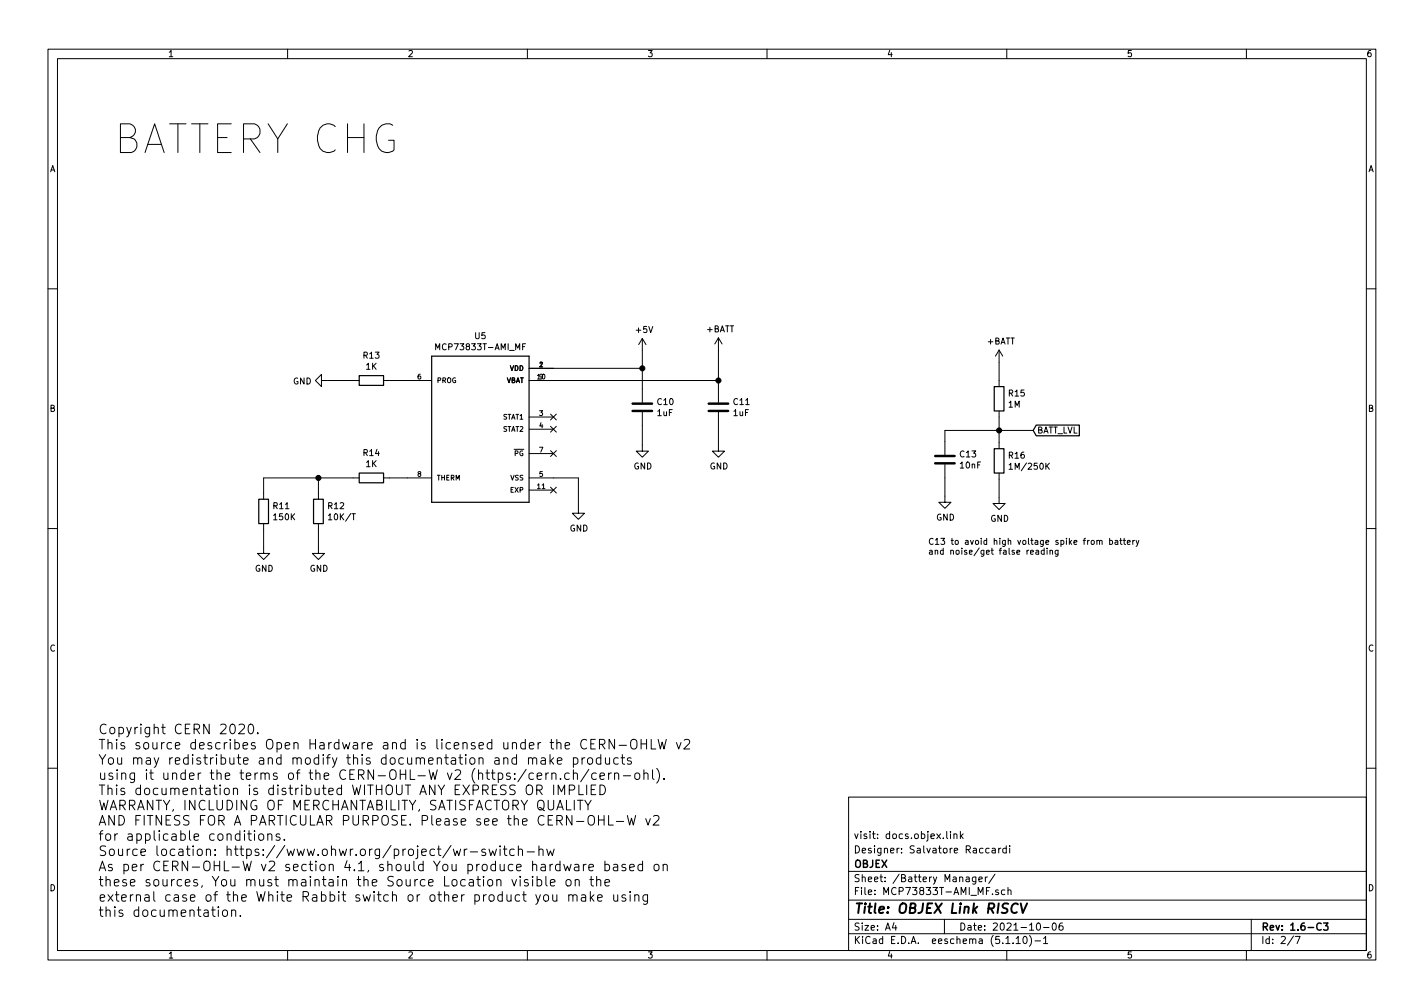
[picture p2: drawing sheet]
<svg xmlns="http://www.w3.org/2000/svg" width="297mm" height="210mm" viewBox="0 0 297 210" stroke-linecap="round" stroke-linejoin="round" font-family="sans-serif">
<g fill="none" stroke="#000" stroke-width=".21">
<path d="M10 10.3h277v189.9h-277zM12 12.2h273v186.1h-273zM60 10.3v1.9M110 10.3v1.9M160 10.3v1.9M210 10.3v1.9M260 10.3v1.9M10 60.2h2M67.1 79.4v-1.3l-1.3 1.3 1.3 1.2v-1.2h7.8M80 79.4h10M90.9 73v-1.3l.4 .9 .4-.9v1.3M109 72.3h.4"/>
<path d="M109.6 71.7h-.6v1.3M110.4 76.8h23.6M110.4 79.4h39.5M134 70.6v13.3M134 70.6l-.8 1.3M134 70.6l.7 1.3M149.9 70.5l-.8 1.2M149.9 70.5v13.4M149.9 70.5l.7 1.2M208.4 73v7.6M208.4 73l-.8 1.3M208.4 73l.8 1.3"/>
<path d="M285 60.2h2M66.4 99.7v4.4M74.9 99.7h-19.9v4.4M80 99.7h10M110.4 99.7h10.2v7.4h1.3l-1.3 1.2-1.2-1.2h1.2M110.4 87h5M110.4 89.5h5M110.4 94.6h5M114.8 94l1.3 1.2M114.8 88.9l1.3 1.2M114.8 86.4l1.3 1.2M116.1 94l-1.3 1.2"/>
<path d="M116.1 88.9l-1.3 1.2M116.1 86.4l-1.3 1.2M134 86v8.1h1.3l-1.3 1.3-1.3-1.3h1.3M149.9 86v8.1h1.2l-1.2 1.3-1.3-1.3h1.3M197.1 96.9v7.9h1.3l-1.3 1.2-1.3-1.2h1.3M208.4 98.7v6.3h1.3l-1.3 1.3-1.3-1.3h1.3M208.4 85.7v7.9M210.5 97l.3-.4v1.3M210.5 97.9h.7M215.5 89.8h-18.4v5.1M218.4 97.2l.5 .7M218.9 96.6l-.7 .8"/>
<path d="M10 110.3h2M55 109.2v6.2h1.3l-1.3 1.3-1.3-1.3h1.3M66.4 109.2v6.2h1.3l-1.3 1.3-1.2-1.3h1.2M110.4 102.2h5M114.8 101.6l1.3 1.2M116.1 101.6l-1.3 1.2M215 115.2l.6-.1-.1-.3h-.4l-.1 .2v.6h.5M216.1 114.8h.5l.1 .8M216.7 115.1l-.6 .2v.3h.6M217.8 114.8h-.4l-.2 .2 .1 .6h.5M217.8 114.3v1.3M218.4 114.8v.8"/>
<path d="M219 114.9l.5-.1 .1 .8M219 114.8v.8M220.7 114.8l-.1 1.1-.1 .1h-.3M220.7 114.8h-.4l-.2 .2 .1 .6h.5M228.8 112.8h.5l.1 .8M228.8 112.7v.9M229.4 112.9l.1-.2 .3 .1 .1 .8M231.5 112.8l.3-.1 .3 .2-.1 .6h-.5M231.5 112.3v1.3M232.6 112.8h.5l.1 .8M233.2 113l-.6 .3v.2h.6M233.6 112.7h.5"/>
<path d="M233.8 112.3v1.1l.3 .2M234.3 112.7h.5M234.5 112.3v1.1l.3 .2M235.2 113.1l.6-.1-.1-.2-.4-.1-.1 .2v.6h.5M236.3 112.7v.9M236.7 112.7l-.4 .2M237 112.7l.3 .9M237.6 112.7l-.4 1.2-.2 .1M285 110.3h2M49.8 151.2l.8-.2 .3 .2 .1 .4-.1 .3-1.1 1.2h1.2M51.9 151.2l.3-.2a1.07 1.07 0 0 1 .5 1.9 .48 .48 0 0 1-.5 .2 .48 .48 0 0 1-.4-.4v-.9zM53.8 152.9v.2"/>
<path d="M110.2 158.3a.49 .49 0 0 1 .9 0v1.1M110.2 158.1v1.3M111.1 158.3l.1-.1a.48 .48 0 0 1 .8 .1v1.1M112.9 158.2h.8l.1 1.2M113.8 158.5l-.7 .1a.39 .39 0 0 0-.3 .4 .39 .39 0 0 0 .3 .4l.7-.1M114.7 157.4v2M114.9 158.6l.6 .8M115.5 158.1l-.8 .7M116.3 158.7l.9-.2-.1-.3-.6-.1-.2 .2 .1 1h.7M119.6 158.2l.6-.1 .3 .3v.6l-.1 .3h-.8M119.6 158.1v2M121.4 158.1v1.3"/>
<path d="M122 158.1l-.4 .1-.2 .2M122.8 158.2a.54 .54 0 0 1 .8 .2l-.1 .8a.55 .55 0 0 1-.5 .2 .55 .55 0 0 1-.4-.4v-.6zM123.2 155.2h.7M124.2 154.2h-1v2h1M125 155.3h.8a.54 .54 0 0 0 .4-.6 .54 .54 0 0 0-.4-.5h-.8v2M125.3 158.2l-.5-.1-.4 .3v.6l.2 .3h.7M125.3 157.4v2M125.5 155.3l.7 .9M126.3 158.1l.1 1.2a.53 .53 0 0 0 .8-.1M127.2 158.1v1.3M128.2 154.2v2l-1.1-2v2M129 158.2l-.6-.1-.4 .3v.6l.2 .3h.8"/>
<path d="M129.2 155.5h1.5M129.5 158.1h.8M129.8 157.4v1.7l.1 .2 .4 .1M131.6 154.5a.66 .66 0 0 1 .8-.3 .66 .66 0 0 1 .5 .7v.6a.66 .66 0 0 1-.4 .7 .66 .66 0 0 1-.7-.1 1.58 1.58 0 0 1-.2-1.6zM131.6 158.2a.5 .5 0 0 0-.7 .1l.1 .3 .6 .2 .1 .2-.3 .4-.5-.1M133.7 155.2h1.2M133.7 154.2v2M134.9 154.2v2M135.8 154.2v2h1M137.3 154.2l.4 2 .4-1.4 .4 1.4 .5-2M141.1 154.9l.5 1.3 .5-1.3M142.7 154.4l.3-.2h.5l.3 .2 .1 .4-.1 .3-1.2 1.1h1.3"/>
<path d="M10 160.2h2M51.7 173.9h.7M51.9 173.3v1.7l.1 .2 .4 .1M53.1 173.3v.2M53.1 173.9v1.4M54.1 174.1a.55 .55 0 0 1 .5-.2 .55 .55 0 0 1 .4 .4l-.1 .8a.55 .55 0 0 1-.5 .2 .55 .55 0 0 1-.5-.4zM55.9 174.1a.5 .5 0 0 1 .8 .1v1.1M55.9 173.9v1.4M58.3 174l-.4-.1-.3 .3 .1 .3 .6 .2v.5h-.7M59.3 175.1v.2M94.6 177.1l.3 1.4 .4-1 .4 1 .4-1.4M96.9 177.1v1.4"/>
<path d="M97.4 177.1l-.3 .1-.2 .3M98.1 177.7h1.5M101.2 177.2l-.4-.1-.3 .3 .1 .3 .6 .2v.5h-.7M102 177.1l.4 1.4 .4-1 .4 1 .4-1.4M104.3 176.4v.2M104.3 177.1v1.4M105 177.1h.7M105.3 176.4v1.7l.1 .3 .3 .1M107.3 177.2l-.6-.1-.4 .4v.6l.2 .3h.8M108.1 177.3a.52 .52 0 0 1 .8-.1l.1 1.3M108.1 176.4v2.1M110 177.7h1.5"/>
<path d="M112 161.9l1-.2-.1-.4-.6-.1-.3 .3 .1 1h.8M112.4 177.3a.5 .5 0 0 1 .9 .1v1.1M112.4 176.4v2.1M113.9 161.2v1.4M114 177.1l.4 1.4 .4-1 .4 1 .4-1.4M114.4 161.2l-.4 .1-.1 .3M115.1 161.4a.49 .49 0 0 1 .9 .1v1.1M115.1 161.2v1.4M115.5 163.7v2.1M116.4 165.8v-2.1l.7 1.5 .7-1.5v2.1M116.9 162.4v.2M118.7 161.3l-.5-.1-.4 .4v.6l.2 .3h.7"/>
<path d="M118.7 164.8h.8a.54 .54 0 0 0 .4-.5 .54 .54 0 0 0-.4-.6h-.8v2.1M119.6 161.4a.47 .47 0 0 1 .8 .1v1.1M119.6 160.6v2M120.8 163.7v2.1h.9M122 166.9l.7 1.1 .6-1.1M122.4 163.7v2.1M122.7 168v.9M122.8 160.5l-1.7 2.6M123.3 164.7h.7M124.3 163.7h-1v2.1h1M124.4 161.3l-.6-.1-.4 .4v.6l.2 .3h.8M124.8 170.1v2"/>
<path d="M124.8 171h1.2M125.1 161.9l1-.2-.1-.4-.6-.1-.3 .3 .1 1h.8M125.1 163.7a1.01 1.01 0 0 1 1.2 1.1 1.01 1.01 0 0 1-1.2 1zM126 170.1v2M126.2 179.6v2M126.9 170.1v2h1M126.9 161.2v1.4M127.5 161.2l-.3 .1-.3 .3M128.2 161.4a.52 .52 0 0 1 .8-.1l.1 1.3M128.2 161.2v1.4M128.6 171.3h1.5M130 161.8h1.5"/>
<path d="M130.9 170.1l.4 2 .4-1.4 .4 1.4 .5-2M132.6 161.3a.54 .54 0 0 1 .9 .3v.6a.54 .54 0 0 1-.6 .4 .54 .54 0 0 1-.5-.4v-.6zM134 179.6v2M134.3 161.4a.49 .49 0 0 1 .9 .1v1.1M134.3 160.6v2M134.7 170.8l.5 1.3 .5-1.3M136.1 160.6v1.7l.3 .3M136.3 170.3l.3-.2h.5l.3 .2 .1 .4-.1 .3-1.2 1.1h1.3M137 160.3a2.29 2.29 0 0 1 0 3M138.5 162.4v.2M177 166.3h108v32h-108zM197.5 173.4v1.3l.2 .2"/>
<path d="M198.3 173.4v.2M198.3 173.9v1M199 174.1l.2-.2 .3 .1 .1 .9M199 173.9v1M200.3 173.4v1.5M200.5 174.4l.4 .5M200.9 173.9l-.6 .6M206.3 177l-.4-.1-.3 .3 .1 .6 .2 .1 .4-.1M207 177h.5l.1 .9M207.6 177.3l-.5 .1-.2 .2 .2 .3 .5-.1M208.3 176.9v1M208.8 176.9l-.5 .3"/>
<path d="M209.9 177l-.4-.1-.3 .3v.6l.3 .1 .4-.1M209.9 176.4v1.5M210.6 176.4v.2M210.6 176.9v1M285 160.2h2M45.5 189.8v1.4M46.5 190a.53 .53 0 0 1 .5-.2 .53 .53 0 0 1 .4 .4v.6a.54 .54 0 0 1-.5 .4 .54 .54 0 0 1-.5-.4zM48.3 190a.52 .52 0 0 1 .8-.1l.1 1.3M48.3 189.8v1.4M50.1 191v.2M60 198.3v1.9M106.8 183.5l.5 1.3 .4-1.3"/>
<path d="M108.5 183.5v1.3M110 198.3v1.9M110.1 183.6l-.4-.1-.3 .2 .1 .3 .6 .2v.5h-.7M111.1 183.5v1.3M111.8 186.6l.4 1.4M112 183.6l.6-.1 .4 .3v.6l-.2 .3h-.8M112 182.8v2M112.7 186.6l-.7 1.9-.2 .1M113.5 186.8a.53 .53 0 0 1 .5-.2 .53 .53 0 0 1 .4 .4v.6a.54 .54 0 0 1-.5 .4 .54 .54 0 0 1-.5-.4zM113.9 182.8v1.7l.2 .3M114.8 184.1l1-.2-.1-.3-.6-.1-.3 .2 .1 1h.8M115.3 186.6l.1 1.3a.52 .52 0 0 0 .8-.1"/>
<path d="M116.2 186.6v1.4M117.6 180.3l.4 1.3 .4-.9 .3 .9 .4-1.3M118.2 183.7a.55 .55 0 0 1 .5-.3 .55 .55 0 0 1 .4 .4l-.1 .8a.55 .55 0 0 1-.5 .2 .55 .55 0 0 1-.4-.4zM118.6 186.8a.52 .52 0 0 1 .8-.1l.1 1.3M118.6 186.6v1.4M119.5 186.9l.1-.2a.48 .48 0 0 1 .8 .2v1.1M119.9 180.4h.7l.2 1.2M120 183.7a.47 .47 0 0 1 .8 0v1.1M120 183.5v1.3M120.8 180.8l-.7 .1a.39 .39 0 0 0-.3 .3 .39 .39 0 0 0 .3 .4l.7-.1M121.3 186.7h.8l.1 1.3M121.7 180.3v1.3"/>
<path d="M122.2 187.1l-.7 .1a.39 .39 0 0 0-.3 .4 .39 .39 0 0 0 .3 .4l.7-.1M122.3 180.3l-.4 .1-.2 .3M122.8 180.9l1-.1-.1-.4-.6-.1-.3 .3 .1 .9h.8M123 183.5h.8M123.1 186v2M123.3 182.8v1.7l.1 .2 .4 .1M123.3 187.2l.6 .8M123.9 186.6l-.8 .8M124.5 183.7a.5 .5 0 0 1 .8 0v1.1M124.5 182.8v2M124.7 187.3l.9-.2-.1-.4-.6-.1-.2 .3 .1 1h.7M126.2 180.4l.6-.1 .4 .4v.5l-.3 .3h-.7"/>
<path d="M126.2 184.1l1-.2-.1-.3-.6-.1-.3 .2 .1 1h.8M128 180.4h.8l.1 1.2M128 186.6l.1 1.3a.52 .52 0 0 0 .8-.1M128.9 180.8l-.7 .1a.39 .39 0 0 0-.3 .3 .39 .39 0 0 0 .3 .4l.7-.1M128.9 186.6v1.4M130.5 180.4a.48 .48 0 0 0-.8 .2l.1 .3h.5l.3 .3-.3 .4-.6-.1M130.5 186.7a.48 .48 0 0 0-.8 .2l.1 .3 .5 .1 .3 .3-.3 .4-.6-.1M131.3 180.9l1-.1-.1-.4-.6-.1-.3 .3 .1 .9h.8M131.4 186v.2M131.4 186.6v1.4M132.4 186.8a.49 .49 0 0 1 .9 .1v1.1M132.4 186.6v1.4"/>
<path d="M134 180.4l-.5-.1-.4 .4v.5l.2 .3h.7M135.1 186.6v1.7l-.4 .3-.5-.1M135.1 186.7l-.6-.1-.4 .4v.6l.2 .3h.8M136.5 180.5a.55 .55 0 0 1 .5-.2 .55 .55 0 0 1 .5 .4v.5a.54 .54 0 0 1-.6 .4 .54 .54 0 0 1-.5-.4zM138.3 180.5a.49 .49 0 0 1 .9 .1v1M138.3 180.3v1.3M160 198.3v1.9M177 194.8h108M177 191.8h108M177 187.8h108M177 181.8h108M186.5 192.5l-.4 1h1"/>
<path d="M186.8 193v1M197 191.8v3M201.5 183h.6l.1 .9M202.2 183.3l-.5 .1-.2 .2 .2 .3 .5-.1M203.6 182.9v1.2l-.3 .3-.4-.1M203.6 183l-.5-.1-.3 .3 .1 .6 .2 .1 .5-.1M204.2 183.4l.7-.1-.1-.3-.4-.1-.2 .2 .1 .7h.5M205.5 182.9v1M206 182.9l-.5 .3M207.5 182.3l-1.3 2M208.3 185.7l-.4-.1-.2 .2v.2l.6 .2v.3h-.6M209.6 185.7l-.4-.1-.3 .3 .1 .6 .2 .1 .4-.1"/>
<path d="M210 198.3v1.9M210.3 185.7l.2-.1 .3 .1 .1 .9M210.3 185.1v1.5M211.3 196.7v.1M212 195.8l.4-.5v1.5M212 196.8h.8M213.5 195.5l.2-.2a.8 .8 0 0 1 .6 .8 .8 .8 0 0 1-.6 .7l-.3-.5zM214.8 195.1a1.79 1.79 0 0 1 0 2.3M215.9 196.3h1.1M216.3 192.7l.3-.2a.81 .81 0 0 1 .5 .8 .81 .81 0 0 1-.5 .7l-.3-.1-.1-.4zM217.7 195.8l.4-.5v1.5M217.7 193.5h1.1"/>
<path d="M217.7 196.8h.8M219.6 192.7l.4-.2a.86 .86 0 0 1-.2 1.5l-.2-.1-.1-.4zM221.6 192.5l-.4 .1a1.11 1.11 0 0 0-.1 1.3l.4 .1 .2-.1 .1-.5-.3-.3-.4 .1-.2 .2M260 198.3v1.9M261 191.8v6.5M269.8 195.2l-1.2 2M270.2 195.3h1l-.6 1.5"/>
</g>
<path d="M275.6 192.7a.59 .59 0 0 0-.8 0 .59 .59 0 0 0-.1 .7 .56 .56 0 0 0 .3 .6 .56 .56 0 0 0 .6-.1M276.1 192.5h.9l-.5 .6 .5 .1v.7l-.3 .1-.6-.1" fill="none" stroke="#000" stroke-width=".3"/>
<path d="M212.3 188.6a.89 .89 0 0 0-1 0 .89 .89 0 0 0-.4 1 .71 .71 0 0 0 .4 .8 .71 .71 0 0 0 .8-.1M212.9 188.4l.4 2 .9-2" fill="none" stroke="#000" stroke-width=".41"/>
<path d="M132 85.7h4M132 84.2h4M147.8 85.7h4.1M147.8 84.2h4.1M195.1 96.6h4M195.1 95.1h4" fill="none" stroke="#000" stroke-width=".51"/>
<path d="M74.9 78.4h5.1v2h-5.1zM90 74.3h20.4v30.5h-20.4zM74.9 98.7h5.1v2h-5.1zM207.4 80.6h2v5.1h-2zM207.4 93.6h2v5.1h-2zM216.2 88.7h8.9v2.2h-8.9l-.7-1.1zM54 104.1h2v5.1h-2zM65.4 104.1h2v5.1h-2z" fill="none" stroke="#000" stroke-width=".25"/>
<g fill="#000" stroke="#000" stroke-width=".25">
<circle cx="134" cy="76.8" r=".51"/>
<circle cx="149.9" cy="79.4" r=".51"/>
<circle cx="66.4" cy="99.7" r=".51"/>
<circle cx="208.4" cy="89.8" r=".51"/>
</g>
<text font-size="8.3" x="23.6" y="32.1">BATTERY CHG</text>
<g font-size="2.8">
<text x="20.4" y="153.2">Copyright CERN 2020.</text>
<text x="20.4" y="156.3">This source describes Open Hardware and is licensed under the CERN-OHLW v2</text>
<text x="20.4" y="159.5">You may redistribute and modify this documentation and make products</text>
<text x="20.4" y="162.7">using it under the terms of the CERN-OHL-W v2 (https:/cern.ch/cern-ohl).</text>
<text x="20.4" y="165.9">This documentation is distributed WITHOUT ANY EXPRESS OR IMPLIED</text>
<text x="20.4" y="169">WARRANTY, INCLUDING OF MERCHANTABILITY, SATISFACTORY QUALITY</text>
<text x="20.4" y="172.2">AND FITNESS FOR A PARTICULAR PURPOSE. Please see the CERN-OHL-W v2</text>
<text x="20.4" y="175.4">for applicable conditions.</text>
<text x="20.4" y="178.6">Source location: https://www.ohwr.org/project/wr-switch-hw</text>
<text x="20.4" y="181.7">As per CERN-OHL-W v2 section 4.1, should You produce hardware based on</text>
<text x="20.4" y="184.9">these sources, You must maintain the Source Location visible on the</text>
<text x="20.4" y="188.1">external case of the White Rabbit switch or other product you make using</text>
<text x="20.4" y="191.3">this documentation.</text>
<text x="178" y="190.5">Title: OBJEX Link RISCV</text>
</g>
<g font-size="2.1">
<text x="178" y="178">Designer: Salvatore Raccardi</text>
<text x="178" y="175">visit: docs.objex.link</text>
<text x="178" y="184">Sheet: /Battery Manager/</text>
<text x="178" y="181">OBJEX</text>
<text x="178" y="186.7">File: MCP73833T-AMI_MF.sch</text>
<text x="178" y="196.9">KiCad E.D.A. eeschema (5.1.10)-1</text>
<text x="178" y="194.1">Size: A4</text>
<text x="200" y="194.1">Date: 2021-10-06</text>
<text x="263" y="194.1">Rev: 1.6-C3</text>
<text x="263" y="196.9">Id: 2/7</text>
</g>
<g font-size="1.8">
<text x="35" y="11.9">1</text>
<text x="85" y="11.9">2</text>
<text x="135" y="11.9">3</text>
<text x="185" y="11.9">4</text>
<text x="235" y="11.9">5</text>
<text x="285" y="11.9">6</text>
<text x="10.4" y="35.9">A</text>
<text x="285.4" y="35.9">A</text>
<text x="99.1" y="70.7">U5</text>
<text x="132.8" y="69.4">+5V</text>
<text x="147.4" y="69.3">+BATT</text>
<text x="205.9" y="71.9">+BATT</text>
<text x="75.8" y="74.8">R13</text>
<text x="76.4" y="77.1">1K</text>
<text x="91.6" y="73">MCP73833T-AMI_MF</text>
<text x="61.1" y="80.2">GND</text>
<text x="210.5" y="82.7">R15</text>
<text x="10.4" y="85.9">B</text>
<text x="137.1" y="86.8">1uF</text>
<text x="137.2" y="84.5">C10</text>
<text x="153" y="86.8">1uF</text>
<text x="153.1" y="84.5">C11</text>
<text x="210.4" y="85">1M</text>
<text x="285.4" y="85.9">B</text>
<text x="75.8" y="95.1">R14</text>
<text x="200.3" y="95.4">C13</text>
<text x="210.5" y="95.7">R16</text>
<text x="216.3" y="90.4">BATT_LVL</text>
<text x="76.4" y="97.4">1K</text>
<text x="132.2" y="97.9">GND</text>
<text x="148" y="97.9">GND</text>
<text x="200.4" y="97.7">10nF</text>
<text x="211.1" y="98">1M/250K</text>
<text x="57" y="106.2">R11</text>
<text x="68.5" y="106.2">R12</text>
<text x="57.2" y="108.5">150K</text>
<text x="68.9" y="108.5">10K/T</text>
<text x="118.8" y="110.9">GND</text>
<text x="193.5" y="113.6">C13 to avoid high voltage spike from battery</text>
<text x="195.3" y="108.6">GND</text>
<text x="206.6" y="108.8">GND</text>
<text x="53.2" y="119.2">GND</text>
<text x="64.6" y="119.2">GND</text>
<text x="193.5" y="115.7">and noise/get false reading</text>
<text x="10.4" y="135.9">C</text>
<text x="285.4" y="135.9">C</text>
<text x="10.4" y="185.9">D</text>
<text x="285.4" y="185.9">D</text>
<text x="35" y="199.9">1</text>
<text x="85" y="199.9">2</text>
<text x="135" y="199.9">3</text>
<text x="185" y="199.9">4</text>
<text x="235" y="199.9">5</text>
<text x="285" y="199.9">6</text>
</g>
<g font-size="1.4">
<text x="106.3" y="77.3">VDD</text>
<text x="112.5" y="76.6">1</text>
<text x="87.1" y="79.1">6</text>
<text x="91.1" y="79.9">PROG</text>
<text x="105.5" y="79.9">VBAT</text>
<text x="112.5" y="79.1">9</text>
<text x="104.9" y="87.5">STAT1</text>
<text x="112.5" y="86.7">3</text>
<text x="112.5" y="89.3">4</text>
<text x="104.9" y="90">STAT2</text>
<text x="107.3" y="95.1">PG</text>
<text x="112.5" y="94.4">7</text>
<text x="87.1" y="99.4">8</text>
<text x="91.1" y="100.2">THERM</text>
<text x="106.5" y="100.2">VSS</text>
<text x="112.1" y="102">11</text>
<text x="112.5" y="99.4">5</text>
<text x="106.5" y="102.7">EXP</text>
</g>
</svg>
